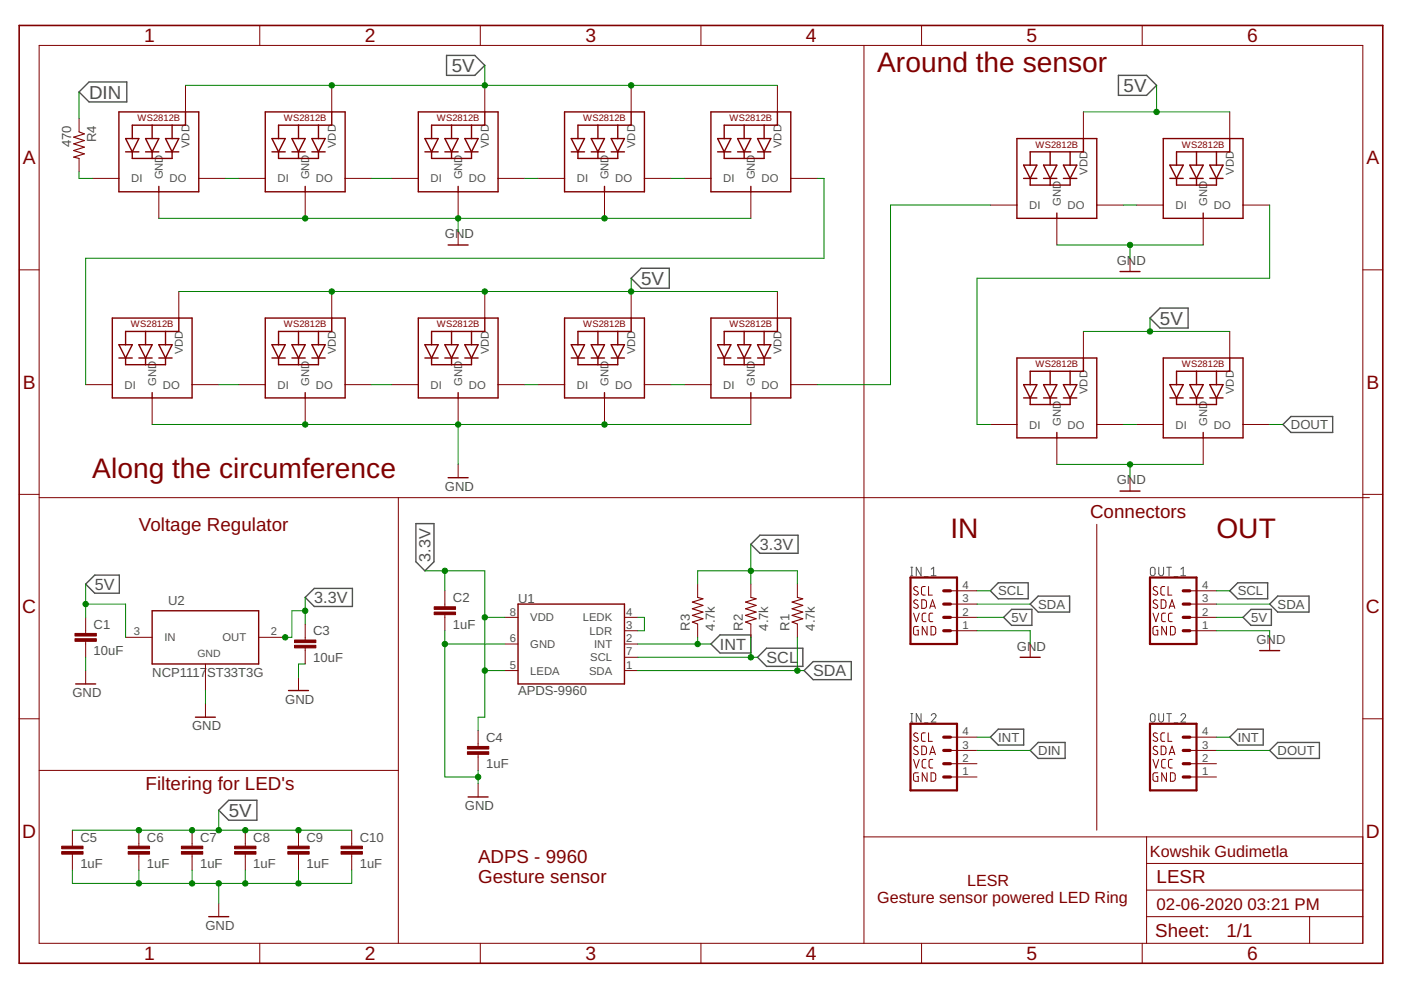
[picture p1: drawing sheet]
<svg xmlns="http://www.w3.org/2000/svg" width="297mm" height="210mm" viewBox="0 0 297 210" stroke-linecap="round" stroke-linejoin="round" font-family="sans-serif">
<g fill="none" stroke="#505050" stroke-width=".21">
<path d="M193.1 122.1h.4M193.1 120.3h.4M193.3 120.3v1.8M195.3 120.3v1.8l-1-1.8v1.8M196 122.3h.8M197.4 122.1h1.1M197.4 120.7l.6-.4v1.8M244 120.4l.3-.1 .5 .1 .1 1.2a.5 .5 0 0 1-.5 .5 .5 .5 0 0 1-.5-.5zM245.7 120.3v1.3a.51 .51 0 0 0 .5 .5 .51 .51 0 0 0 .5-.5v-1.3M247.4 120.3h1M247.9 120.3v1.8M248.9 122.3h.8"/>
<path d="M250.4 122.1h1M250.4 120.7l.5-.4v1.8M193.1 153.1h.4M193.1 151.3h.4M193.3 151.3v1.8M195.3 151.3v1.8l-1-1.8v1.8M196 153.3h.8M197.4 151.7a.5 .5 0 0 1 .8-.4 .5 .5 0 0 1 .1 .8l-.9 1h1.1M244 151.5l.3-.2 .5 .2 .1 1.1a.5 .5 0 0 1-.5 .5 .5 .5 0 0 1-.5-.5zM245.7 151.3v1.3a.51 .51 0 0 0 .5 .5 .51 .51 0 0 0 .5-.5v-1.3M247.4 151.3h1M247.9 151.3v1.8"/>
<path d="M248.9 153.3h.8M250.4 151.7a.49 .49 0 0 1 .7-.4 .49 .49 0 0 1 .1 .8l-.8 1h1"/>
</g>
<g fill="none" stroke="#505050" stroke-width=".3">
<path d="M16.8 19.5l2.1-2.1h8v4.2h-8zM94.7 11.7h6l2.1 2.2-2.1 2.1h-6zM237.1 16h6l2.1 2.1-2.1 2.1h-6zM133.8 59l2.1-2.1h6v4.2h-6zM243.8 67.4l2.1-2.1h6v4.3h-6zM273.7 88.3h8.9v3.4h-8.9l-1.7-1.7zM88.2 111h3.8v8.1l-1.9 1.9-1.9-1.9zM159.2 115.4l1.9-1.9h8.1v3.8h-8.1zM18.2 123.8l1.9-1.9h5.2v3.9h-5.2zM64.7 126.7l1.9-1.9h8.1v3.8h-8.1zM150.7 136.5l2-1.9h6.5v3.9h-6.5zM162.5 137.4h7.7v3.9h-7.7l-1.9-1.9z"/>
<path d="M211.6 123.6h6.4v3.4h-6.4l-1.6-1.7zM212.8 130.9l1.7-1.7h4.3v3.4h-4.3zM220.1 126.4h6.7v3.4h-6.7l-1.7-1.7zM262.4 123.6h6.4v3.4h-6.4l-1.7-1.7zM265.2 129.2h4.4v3.4h-4.4l-1.7-1.7zM270.9 126.4h6.6v3.4h-6.6l-1.7-1.7zM170.5 142.2l1.9-1.9h8.1v3.8h-8.1zM211.6 154.6h5.4v3.4h-5.4l-1.6-1.7zM220.1 157.4h5.7v3.4h-5.7l-1.7-1.7zM262.4 154.6h5.4v3.4h-5.4l-1.7-1.7zM270.9 157.4h8.8v3.4h-8.8l-1.7-1.7zM46.4 171.8l2.1-2.1h6v4.2h-6z"/>
</g>
<g fill="none" stroke="#800000" stroke-width=".21">
<path d="M8.3 9.6h280.6v190.4h-280.6zM39.3 18.1v5.6M55.1 5.4v4.2M70.3 18.1v5.6M101.8 5.4v4.2M102.8 18.1v5.6M133.8 18.1v5.6M148.6 5.4v4.2M164.8 18.1v5.6M183.2 9.6v190.4M195.4 5.4v4.2M242.2 5.4v4.2"/>
<path d="M16.8 25.1v2.9M16.8 33.6v2.8M19.6 37.8h5.6M42.1 37.8h5.7M50.6 37.8h5.6M73.2 37.8h5.6M83 37.8h5.7M105.6 37.8h5.7M114.1 37.8h5.6M136.6 37.8h5.7M145.1 37.8h5.6M167.7 37.8h5.6"/>
<path d="M229.7 23.7v5.7M260.7 23.7v5.7M4.1 57.2h4.2M33.7 40.7v5.6M64.7 40.7v5.6M97.1 40.7v5.6M97.1 49.1v2.8M128.2 40.7v5.6M159.2 40.7v5.6M210 43.5h5.6M224.1 46.3v5.6M232.5 43.5h5.7"/>
<path d="M239.6 54.8v2.8M241 43.5h5.6M255.1 46.3v5.6M263.5 43.5h5.7M288.9 57.2h4.3M37.9 61.8v5.6M70.3 61.8v5.6M102.8 61.8v5.6M133.8 61.8v5.6M164.8 61.8v5.6M229.7 70.3v5.6M260.7 70.3v5.6"/>
<path d="M18.2 81.6h5.6M32.3 84.4v5.6M40.7 81.6h5.7M50.6 81.6h5.6M64.7 84.4v5.6M73.2 81.6h5.6M83 81.6h5.7M97.1 84.4v5.6M97.1 98.5v2.8M105.6 81.6h5.7M114.1 81.6h5.6M128.2 84.4v5.6"/>
<path d="M136.6 81.6h5.7M145.1 81.6h5.6M159.2 84.4v5.6M167.7 81.6h5.6M210 90h5.6M224.1 92.8v5.7M232.5 90h5.7M241 90h5.6M255.1 92.8v5.7M263.5 90h5.7M4.1 104.8h4.2M8.3 105.5h282"/>
<path d="M84.5 105.5v94.5M232.5 111.2v64.8M239.6 101.3v2.8M288.9 104.8h4.3M18.2 130.9v3.4M18.2 136v3.4M26.6 135.1h5.7M54.8 135.1h5.7M64.7 132.3v3.4M64.7 137.4v3.4M94.3 125.3v3.4M94.3 130.3v3.4"/>
<path d="M107 130.9h2.8M107 136.5h2.8M132.4 130.9h2.8M132.4 136.5h2.8M132.4 133.7h2.8M132.4 139.4h2.8M147.9 123.8v2.9M147.9 132.3v2.8M159.2 123.8v2.9M159.2 132.3v2.8M169.1 123.8v2.9M169.1 132.3v2.8"/>
<path d="M193.7 130l.6 1.8 .6-1.8M194.6 127.3a.44 .44 0 0 0-.7 0 .44 .44 0 0 0 .1 .6l.5 .3a.46 .46 0 0 1 .1 .7 .46 .46 0 0 1-.7 0l-.2-.2M194.6 124.5a.45 .45 0 0 0-.7-.1 .45 .45 0 0 0 .1 .7l.5 .3a.46 .46 0 0 1 .1 .7 .46 .46 0 0 1-.7-.1l-.2-.1M194.7 132.8h-.8l-.2 .3v1.3l.2 .2h.8v-1h-.3M195.4 127.2h.7l.3 .3v1.1l-.3 .4h-.7zM196.2 124.4h-.6l-.2 .4v1.1l.2 .2 .6 .1M196.3 130h-.5l-.3 .4 .1 1.2 .2 .2h.5M196.6 132.8v1.8l-1.1-1.8v1.8M196.9 124.4v1.8h.8M197.1 129l.6-1.8 .6 1.8M197.3 128.5h.9M197.4 132.8h.7l.3 .4v1.1l-.3 .3h-.7z"/>
<path d="M197.8 130h-.6l-.2 .4v1.2l.2 .2h.6M201.5 130.9h5.6M201.5 133.7h5.6M201.5 128.1h5.6M201.5 125.3h5.6M218.4 136.5v2.9M244.5 130l.6 1.8 .6-1.8M245.4 127.3a.45 .45 0 0 0-.7-.1 .45 .45 0 0 0 0 .7l.6 .3a.42 .42 0 0 1 .1 .6 .42 .42 0 0 1-.6 .1l-.3-.2M245.4 124.5a.46 .46 0 0 0-.7-.1 .46 .46 0 0 0 0 .7l.6 .3a.42 .42 0 0 1 .1 .6 .42 .42 0 0 1-.6 .1l-.3-.2M245.5 132.8h-.8l-.2 .3v1.1l.2 .4h.8v-1h-.3M246.2 127.2h.6l.4 .3v1l-.4 .5h-.6zM246.9 124.4h-.5l-.3 .4 .1 1.1 .2 .2 .5 .1"/>
<path d="M247.1 130h-.6l-.2 .4v1.2l.2 .2h.6M247.3 132.8v1.8l-1-1.8v1.8M247.6 124.4v1.8h.9M247.9 129l.6-1.8 .6 1.8M248 128.5h.9M248.2 132.8h.6l.3 .4 .1 .9-.4 .5h-.6zM248.5 130h-.5l-.3 .4 .1 1.2 .2 .2h.5M252.3 130.9h5.6M252.3 133.7h5.6M252.3 128.1h5.6M252.3 125.3h5.6M269.2 135.1v2.8"/>
<path d="M4.1 152.4h4.2M18.2 142.2v2.8M43.6 140.8v5.6M43.6 149.2v2.9M63.3 143.6v2.8M101.4 154.9v3.4M101.4 160v3.3M107 142.2h2.8M132.4 142.2h2.8M194.6 158.3a.45 .45 0 0 0-.7 0 .45 .45 0 0 0 .1 .7l.5 .3a.46 .46 0 0 1 .1 .7 .46 .46 0 0 1-.7-.1l-.2-.1M194.6 155.5a.46 .46 0 0 0-.6-.1 .46 .46 0 0 0-.2 .6l.7 .4a.45 .45 0 0 1 .1 .7 .45 .45 0 0 1-.7 0l-.2-.2M195.4 158.2h.7l.3 .4v1.1l-.3 .3h-.7z"/>
<path d="M196.2 155.4h-.6l-.2 .4 .1 1.3 .7 .1M196.9 155.4v1.8h.8M197.1 160l.6-1.8 .6 1.8M197.3 159.6h.9M201.5 159.1h5.6M201.5 156.3h5.6M245.4 158.3a.46 .46 0 0 0-.7 0 .46 .46 0 0 0 0 .7l.6 .3a.42 .42 0 0 1 .1 .5 .42 .42 0 0 1-.6 .2l-.3-.2M245.4 155.5l-.2-.1a.41 .41 0 0 0-.6 .2 .41 .41 0 0 0 .1 .5l.6 .3a.42 .42 0 0 1 .1 .6 .42 .42 0 0 1-.6 .2l-.3-.3M246.2 158.2h.6l.4 .4v.9l-.4 .5h-.6zM246.9 155.4h-.5l-.3 .4 .2 1.3 .6 .1M247.6 155.4v1.8h.9M247.9 160l.6-1.8 .6 1.8"/>
<path d="M248 159.6h.9M252.3 159.1h5.6M252.3 156.3h5.6M288.9 152.4h4.3M8.3 163.3h76.2M15.3 176v3.4M29.4 176v3.4M40.7 176v3.4M52 176v3.4M63.3 176v3.4M74.6 176v3.4M101.4 166.2v2.8"/>
<path d="M183.2 177.4h105.7M193.7 161l.6 1.8 .6-1.8M194.7 163.9h-.8l-.2 .2v1.1l.2 .4 .8 .1v-1h-.3M196.3 161l-.5 .1-.3 .3 .1 1.2 .2 .2h.5M196.6 163.9v1.8l-1.1-1.8v1.8M197.4 163.9h.7l.3 .3v1.1l-.3 .3-.7 .1zM197.8 161l-.6 .1-.2 .3v1.2l.2 .2h.6M201.5 164.7h5.6M201.5 161.9h5.6M243.1 177.4v22.6M244.5 161l.6 1.8 .6-1.8M245.5 163.9h-.8l-.2 .2v1.1l.2 .4 .8 .1v-1h-.3"/>
<path d="M247.1 161l-.6 .1-.2 .3v1.2l.2 .2h.6M247.3 163.9v1.8l-1-1.8v1.8M248.2 163.9h.6l.3 .3 .1 .9-.4 .5-.6 .1zM248.5 161l-.5 .1-.3 .3 .1 1.2 .2 .2h.5M252.3 164.7h5.6M252.3 161.9h5.6M15.3 181.1v3.4M29.4 181.1v3.4M40.7 181.1v3.4M46.4 191.5v2.9M52 181.1v3.4M63.3 181.1v3.4"/>
<path d="M74.6 181.1v3.4M243.1 194.4h45.8M243.1 188.7h45.8M243.1 183.1h45.8M277.7 194.4v5.6M55.1 200v4.2M101.8 200v4.2M148.6 200v4.2M195.4 200v4.2M242.2 200v4.2"/>
</g>
<g fill="none" stroke="#800000" stroke-width=".3">
<path d="M25.2 23.7h16.9v17h-16.9zM26.6 29.4h2.8l-1.4 2.8zM26.6 32.2h2.8M28 32.2v1.4h8.5v-1.4M30.9 29.4h2.8l-1.4 2.8zM30.9 32.2h2.8M32.3 26.5v2.9M32.3 32.2v1.4M33.7 39.5v1.2M35.1 29.4h2.8l-1.4 2.8zM35.1 32.2h2.8M36.5 26.5v2.9"/>
<path d="M39.3 23.7v2.8h-11.3v2.9M56.2 23.7h17v17h-17zM57.7 29.4h2.8l-1.4 2.8zM57.7 32.2h2.8M59.1 32.2v1.4h8.4v-1.4M61.9 29.4h2.8l-1.4 2.8zM61.9 32.2h2.8M63.3 26.5v2.9M63.3 32.2v1.4M64.7 39.5v1.2M66.1 29.4h2.8l-1.4 2.8zM66.1 32.2h2.8"/>
<path d="M67.5 26.5v2.9M70.3 23.7v2.8h-11.2v2.9M88.7 23.7h16.9v17h-16.9zM90.1 29.4h2.8l-1.4 2.8zM90.1 32.2h2.8M91.5 32.2v1.4h8.5v-1.4M94.3 29.4h2.8l-1.4 2.8zM94.3 32.2h2.8M95.7 26.5v2.9M95.7 32.2v1.4M97.1 39.5v1.2M98.6 29.4h2.8l-1.4 2.8z"/>
<path d="M98.6 32.2h2.8M100 26.5v2.9M102.8 23.7v2.8h-11.3v2.9M119.7 23.7h16.9v17h-16.9zM121.1 29.4h2.8l-1.4 2.8zM121.1 32.2h2.8M122.5 32.2v1.4h8.5v-1.4M125.3 29.4h2.9l-1.4 2.8zM125.3 32.2h2.9M126.8 26.5v2.9M126.8 32.2v1.4M128.2 39.5v1.2"/>
<path d="M129.6 29.4h2.8l-1.4 2.8zM129.6 32.2h2.8M131 26.5v2.9M133.8 23.7v2.8h-11.3v2.9M150.7 23.7h17v17h-17zM152.1 29.4h2.9l-1.5 2.8zM152.1 32.2h2.9M153.5 32.2v1.4h8.5v-1.4M156.4 29.4h2.8l-1.4 2.8zM156.4 32.2h2.8M157.8 26.5v2.9M157.8 32.2v1.4"/>
<path d="M159.2 39.5v1.2M160.6 29.4h2.8l-1.4 2.8zM160.6 32.2h2.8M162 26.5v2.9M164.8 23.7v2.8h-11.3v2.9M215.6 29.4h16.9v16.9h-16.9zM217 35h2.8l-1.4 2.8zM217 37.8h2.8M218.4 37.8v1.4h8.5v-1.4M221.3 35h2.8l-1.4 2.8zM221.3 37.8h2.8M222.7 32.2v2.8"/>
<path d="M222.7 37.8v1.4M225.5 35h2.8l-1.4 2.8zM225.5 37.8h2.8M226.9 32.2v2.8M229.7 29.4v2.8h-11.3v2.8M246.6 29.4h16.9v16.9h-16.9zM248 35h2.9l-1.5 2.8zM248 37.8h2.9M249.4 37.8v1.4h8.5v-1.4M252.3 35h2.8l-1.4 2.8zM252.3 37.8h2.8M253.7 32.2v2.8"/>
<path d="M253.7 37.8v1.4M256.5 35h2.8l-1.4 2.8zM256.5 37.8h2.8M257.9 32.2v2.8M260.7 29.4v2.8h-11.3v2.8M95 51.9h4.3M224.1 45.2v1.1M237.5 57.6h4.2M255.1 45.2v1.1M23.8 67.4h16.9v17h-16.9zM25.2 73.1h2.8l-1.4 2.8zM25.2 75.9h2.8"/>
<path d="M26.6 75.9v1.4h8.5v-1.4M29.4 73.1h2.9l-1.4 2.8zM29.4 75.9h2.9M30.9 70.3v2.8M30.9 75.9v1.4M33.7 73.1h2.8l-1.4 2.8zM33.7 75.9h2.8M35.1 70.3v2.8M37.9 67.4v2.9h-11.3v2.8M56.2 67.4h17v17h-17zM57.7 73.1h2.8l-1.4 2.8zM57.7 75.9h2.8"/>
<path d="M59.1 75.9v1.4h8.4v-1.4M61.9 73.1h2.8l-1.4 2.8zM61.9 75.9h2.8M63.3 70.3v2.8M63.3 75.9v1.4M66.1 73.1h2.8l-1.4 2.8zM66.1 75.9h2.8M67.5 70.3v2.8M70.3 67.4v2.9h-11.2v2.8M88.7 67.4h16.9v17h-16.9zM90.1 73.1h2.8l-1.4 2.8zM90.1 75.9h2.8"/>
<path d="M91.5 75.9v1.4h8.5v-1.4M94.3 73.1h2.8l-1.4 2.8zM94.3 75.9h2.8M95.7 70.3v2.8M95.7 75.9v1.4M98.6 73.1h2.8l-1.4 2.8zM98.6 75.9h2.8M100 70.3v2.8M102.8 67.4v2.9h-11.3v2.8M119.7 67.4h16.9v17h-16.9zM121.1 73.1h2.8l-1.4 2.8zM121.1 75.9h2.8"/>
<path d="M122.5 75.9v1.4h8.5v-1.4M125.3 73.1h2.9l-1.4 2.8zM125.3 75.9h2.9M126.8 70.3v2.8M126.8 75.9v1.4M129.6 73.1h2.8l-1.4 2.8zM129.6 75.9h2.8M131 70.3v2.8M133.8 67.4v2.9h-11.3v2.8M150.7 67.4h17v17h-17zM152.1 73.1h2.9l-1.5 2.8zM152.1 75.9h2.9"/>
<path d="M153.5 75.9v1.4h8.5v-1.4M156.4 73.1h2.8l-1.4 2.8zM156.4 75.9h2.8M157.8 70.3v2.8M157.8 75.9v1.4M160.6 73.1h2.8l-1.4 2.8zM160.6 75.9h2.8M162 70.3v2.8M164.8 67.4v2.9h-11.3v2.8M215.6 75.9h16.9v16.9h-16.9zM222.7 78.7v2.9M226.9 78.7v2.9"/>
<path d="M229.7 75.9v2.8h-11.3v2.9M246.6 75.9h16.9v16.9h-16.9zM253.7 78.7v2.9M257.9 78.7v2.9M260.7 75.9v2.8h-11.3v2.9M32.3 83.2v1.2M64.7 83.2v1.2M97.1 83.2v1.2M128.2 83.2v1.2M159.2 83.2v1.2M217 84.4h2.8M217 81.6h2.8l-1.4 2.8z"/>
<path d="M218.4 84.4v1.4h8.5v-1.4M221.3 84.4h2.8M221.3 81.6h2.8l-1.4 2.8zM222.7 84.4v1.4M224.1 91.7v1.1M225.5 84.4h2.8M225.5 81.6h2.8l-1.4 2.8zM248 84.4h2.9M248 81.6h2.9l-1.5 2.8zM249.4 84.4v1.4h8.5v-1.4M252.3 84.4h2.8M252.3 81.6h2.8l-1.4 2.8z"/>
<path d="M253.7 84.4v1.4M255.1 91.7v1.1M256.5 84.4h2.8M256.5 81.6h2.8l-1.4 2.8zM95 101.3h4.3M237.5 104.1h4.2M32.3 129.5h22.5v11.3h-22.5zM109.8 128.1h22.6v16.9h-22.6zM216.3 139.4h4.2M267.1 137.9h4.2M16 145h4.3M41.4 152.1h4.3"/>
<path d="M61.2 146.4h4.2M99.3 169h4.2M44.3 194.4h4.2"/>
</g>
<path d="M4.1 5.4h289.1v198.8h-289.1z" fill="none" stroke="#800000" stroke-width=".34"/>
<g fill="#800000" stroke="#800000" stroke-width=".21">
<path d="M15.9 135.4h4.5v.6h-4.5z"/>
<path d="M15.9 134.3h4.5v.6h-4.5z"/>
<path d="M92.1 129.8h4.5v.5h-4.5z"/>
<path d="M92.1 128.7h4.5v.5h-4.5z"/>
<path d="M62.4 136.8h4.6v.6h-4.6z"/>
<path d="M62.4 135.7h4.6v.5h-4.6z"/>
<path d="M99.1 159.4h4.5v.5h-4.5z"/>
<path d="M99.1 158.3h4.5v.5h-4.5z"/>
<path d="M13.1 180.6h4.5v.5h-4.5z"/>
<path d="M13.1 179.4h4.5v.6h-4.5z"/>
<path d="M27.2 180.6h4.5v.5h-4.5z"/>
<path d="M27.2 179.4h4.5v.6h-4.5z"/>
<path d="M38.5 180.6h4.5v.5h-4.5z"/>
<path d="M38.5 179.4h4.5v.6h-4.5z"/>
<path d="M49.7 180.6h4.6v.5h-4.6z"/>
<path d="M49.7 179.4h4.6v.6h-4.6z"/>
<path d="M61 180.6h4.6v.5h-4.6z"/>
<path d="M61 179.4h4.6v.6h-4.6z"/>
<path d="M72.3 180.6h4.5v.5h-4.5z"/>
<path d="M72.3 179.4h4.5v.6h-4.5z"/>
</g>
<path d="M16.8 28l1.1 .4-2.3 .7 2.3 .7-2.3 .7 2.3 .7-2.3 .7 2.3 .7-2.3 .7 1.2 .3M147.9 126.7l1.1 .3-2.2 .7 2.2 .7-2.2 .7 2.2 .7-2.2 .7 2.2 .7-2.2 .7 1.1 .4M159.2 126.7l1.1 .3-2.2 .7 2.2 .7-2.2 .7 2.2 .7-2.2 .7 2.2 .7-2.2 .7 1.1 .4M169.1 126.7l1.1 .3-2.3 .7 2.3 .7-2.3 .7 2.3 .7-2.3 .7 2.3 .7-2.3 .7 1.2 .4" fill="none" stroke="#800000" stroke-width=".23"/>
<path d="M193 122.4h9.9v14.1h-9.9zM243.8 122.4h9.9v14.1h-9.9zM193 153.5h9.9v14.1h-9.9zM243.8 153.5h9.9v14.1h-9.9z" fill="none" stroke="#800000" stroke-width=".47"/>
<g fill="none" stroke="#800000" stroke-width=".68">
<path d="M200.1 128.1h1.4M200.1 130.9h1.4M200.1 133.7h1.4M200.1 125.3h1.4M250.9 128.1h1.4M250.9 130.9h1.4M250.9 133.7h1.4M250.9 125.3h1.4M200.1 159.1h1.4M200.1 156.3h1.4M250.9 159.1h1.4M250.9 156.3h1.4"/>
<path d="M200.1 161.9h1.4M200.1 164.7h1.4M250.9 161.9h1.4M250.9 164.7h1.4"/>
</g>
<g fill="none" stroke="#008000" stroke-width=".21">
<path d="M16.8 19.5v5.6M39.3 18.1h125.5M102.8 13.9v4.2M245.2 18.1v5.6M16.8 36.4v1.4h2.8M47.8 37.8h2.8M78.8 37.8h4.2M111.3 37.8h2.8M142.3 37.8h2.8M173.3 37.8h1.4v17h-156.5v26.8M229.7 23.7h31M33.7 46.3h125.5"/>
<path d="M97.1 46.3v2.8M133.8 59v2.8M210 43.5h-21.2v38.1h-15.5M224.1 51.9h31M238.2 43.5h2.8M239.6 51.9v2.9M269.2 43.5v15.5h-62.1v31h2.9M37.9 61.8h126.9M229.7 70.3h31M243.8 67.4v2.9M32.3 90h126.9M46.4 81.6h4.2"/>
<path d="M78.8 81.6h4.2M97.1 90v8.5M111.3 81.6h2.8M142.3 81.6h2.8M224.1 98.5h31M238.2 90h2.8M239.6 98.5v2.8M269.2 90h2.8M159.2 115.4v8.4M18.2 123.8v7.1M18.2 139.4v2.8M18.2 128.1h8.4v7"/>
<path d="M64.7 126.7v5.6M64.7 129.5h-2.8v5.6h-1.4M90.1 121h12.7v31.1h-1.4v2.8M94.3 121v4.3M94.3 133.7v31h7.1M94.3 136.5h12.7M102.8 130.9h4.2M135.2 136.5h15.5M135.2 130.9h1.4v2.8h-1.4M135.2 139.4h25.4M147.9 123.8v-2.8h21.2v2.8M147.9 135.1v1.4"/>
<path d="M159.2 135.1v4.3M169.1 135.1v7.1M207.1 133.7h11.3v2.8M207.1 128.1h11.3M207.1 130.9h5.7M207.1 125.3h2.9M257.9 133.7h11.3v1.4M257.9 128.1h11.3M257.9 130.9h5.6M257.9 125.3h2.8M43.6 146.4v2.8M64.7 140.8h-1.4v2.8"/>
<path d="M102.8 142.2h4.2M135.2 142.2h35.3M207.1 156.3h2.9M207.1 159.1h11.3M257.9 156.3h2.8M257.9 159.1h11.3M15.3 176h59.3M46.4 171.8v4.2M101.4 163.3v2.9M15.3 184.5v2.8h59.3v-2.8M29.4 184.5v2.8M40.7 184.5v2.8"/>
<path d="M46.4 187.3v4.2M52 184.5v2.8M63.3 184.5v2.8"/>
</g>
<g fill="#008000" stroke="#008000" stroke-width=".21">
<circle cx="94.3" cy="136.5" r=".57"/>
<circle cx="101.4" cy="164.7" r=".57"/>
<circle cx="64.7" cy="90" r=".57"/>
<circle cx="97.1" cy="90" r=".57"/>
<circle cx="128.2" cy="90" r=".57"/>
<circle cx="239.6" cy="51.9" r=".57"/>
<circle cx="239.6" cy="98.5" r=".57"/>
<circle cx="64.7" cy="46.3" r=".57"/>
<circle cx="97.1" cy="46.3" r=".57"/>
<circle cx="128.2" cy="46.3" r=".57"/>
<circle cx="29.4" cy="187.3" r=".57"/>
<circle cx="40.7" cy="187.3" r=".57"/>
<circle cx="52" cy="187.3" r=".57"/>
<circle cx="63.3" cy="187.3" r=".57"/>
<circle cx="46.4" cy="187.3" r=".57"/>
<circle cx="18.2" cy="128.1" r=".57"/>
<circle cx="243.8" cy="70.3" r=".57"/>
<circle cx="245.2" cy="23.7" r=".57"/>
<circle cx="70.3" cy="18.1" r=".57"/>
<circle cx="102.8" cy="18.1" r=".57"/>
<circle cx="133.8" cy="18.1" r=".57"/>
<circle cx="70.3" cy="61.8" r=".57"/>
<circle cx="102.8" cy="61.8" r=".57"/>
<circle cx="133.8" cy="61.8" r=".57"/>
<circle cx="29.4" cy="176" r=".57"/>
<circle cx="52" cy="176" r=".57"/>
<circle cx="40.7" cy="176" r=".57"/>
<circle cx="63.3" cy="176" r=".57"/>
<circle cx="46.4" cy="176" r=".57"/>
<circle cx="64.7" cy="129.5" r=".57"/>
<circle cx="60.5" cy="135.1" r=".57"/>
<circle cx="94.3" cy="121" r=".57"/>
<circle cx="102.8" cy="130.9" r=".57"/>
<circle cx="102.8" cy="142.2" r=".57"/>
<circle cx="159.2" cy="121" r=".57"/>
<circle cx="169.1" cy="142.2" r=".57"/>
<circle cx="159.2" cy="139.4" r=".57"/>
<circle cx="147.9" cy="136.5" r=".57"/>
</g>
<g font-size="6" fill="#800000">
<text x="186" y="15.3">Around the sensor</text>
<text x="19.6" y="101.3">Along the circumference</text>
<text x="201.5" y="114">IN</text>
<text x="257.9" y="114">OUT</text>
</g>
<g font-size="4.1" fill="#800000">
<text x="30.6" y="9">1</text>
<text x="77.3" y="9">2</text>
<text x="124.1" y="9">3</text>
<text x="170.9" y="9">4</text>
<text x="217.7" y="9">5</text>
<text x="264.4" y="9">6</text>
<text x="4.8" y="34.9">A</text>
<text x="289.7" y="34.9">A</text>
<text x="4.8" y="82.5">B</text>
<text x="289.7" y="82.5">B</text>
<text x="4.7" y="130.1">C</text>
<text x="289.6" y="130.1">C</text>
<text x="4.7" y="177.6">D</text>
<text x="289.6" y="177.6">D</text>
<text x="30.6" y="203.6">1</text>
<text x="77.3" y="203.6">2</text>
<text x="124.1" y="203.6">3</text>
<text x="170.9" y="203.6">4</text>
<text x="217.7" y="203.6">5</text>
<text x="264.4" y="203.6">6</text>
</g>
<g font-size="4" fill="#505050">
<text x="95.8" y="15.3">5V</text>
<text x="18.9" y="20.9">DIN</text>
<text x="238.2" y="19.5">5V</text>
<text x="135.9" y="60.4">5V</text>
<text x="245.9" y="68.9">5V</text>
<text x="48.5" y="173.2">5V</text>
</g>
<g font-size="4" fill="#800000">
<text x="29.4" y="112.6">Voltage Regulator</text>
<text x="231.1" y="109.7">Connectors</text>
<text x="30.9" y="167.6">Filtering for LED's</text>
<text x="101.4" y="183.1">ADPS - 9960</text>
<text x="101.4" y="187.3">Gesture sensor</text>
<text x="245.2" y="187.3">LESR</text>
<text x="244.9" y="198.7">Sheet:</text>
<text x="260" y="198.6">1/1</text>
</g>
<g font-size="3.6" fill="#800000">
<text x="245.2" y="192.9">02-06-2020</text>
<text x="264.5" y="192.9">03:21 PM</text>
</g>
<g font-size="3.4" fill="#505050">
<text x="91.3" y="119.1" transform="rotate(-90 91.3 119.1)">3.3V</text>
<text x="161.1" y="116.6">3.3V</text>
<text x="20.1" y="125.1">5V</text>
<text x="66.6" y="127.9">3.3V</text>
<text x="152.6" y="137.8">INT</text>
<text x="162.5" y="140.6">SCL</text>
<text x="172.4" y="143.4">SDA</text>
</g>
<g font-size="3.4" fill="#800000">
<text x="243.8" y="181.7">Kowshik Gudimetla</text>
<text x="186" y="191.5">Gesture sensor powered LED Ring</text>
<text x="205" y="187.9">LESR</text>
</g>
<g font-size="2.8" fill="#505050">
<text x="15.1" y="31.2" transform="rotate(-90 15.1 31.2)">470</text>
<text x="20.4" y="30.1" transform="rotate(-90 20.4 30.1)">R4</text>
<text x="94.3" y="50.5">GND</text>
<text x="236.8" y="56.2">GND</text>
<text x="273.7" y="91">DOUT</text>
<text x="94.3" y="104.1">GND</text>
<text x="236.8" y="102.7">GND</text>
<text x="35.7" y="128.4">U2</text>
<text x="96" y="127.7">C2</text>
<text x="109.8" y="127.8">U1</text>
<text x="211.7" y="126.2">SCL</text>
<text x="214.5" y="131.9">5V</text>
<text x="220.1" y="129.1">SDA</text>
<text x="262.4" y="126.2">SCL</text>
<text x="265.2" y="131.9">5V</text>
<text x="270.9" y="129.1">SDA</text>
<text x="19.9" y="133.3">C1</text>
<text x="66.4" y="134.7">C3</text>
<text x="96" y="133.3">1uF</text>
<text x="146.2" y="133.7" transform="rotate(-90 146.2 133.7)">R3</text>
<text x="151.6" y="133.7" transform="rotate(-90 151.6 133.7)">4.7k</text>
<text x="157.5" y="133.7" transform="rotate(-90 157.5 133.7)">R2</text>
<text x="162.9" y="133.7" transform="rotate(-90 162.9 133.7)">4.7k</text>
<text x="167.4" y="133.7" transform="rotate(-90 167.4 133.7)">R1</text>
<text x="172.7" y="133.7" transform="rotate(-90 172.7 133.7)">4.7k</text>
<text x="215.6" y="138">GND</text>
<text x="266.4" y="136.5">GND</text>
<text x="19.9" y="138.9">10uF</text>
<text x="32.3" y="143.6">NCP1117</text>
<text x="43.9" y="143.6">ST33T3G</text>
<text x="66.4" y="140.4">10uF</text>
<text x="15.3" y="147.8">GND</text>
<text x="60.5" y="149.2">GND</text>
<text x="109.8" y="147.3">APDS-9960</text>
<text x="40.7" y="154.9">GND</text>
<text x="103.1" y="157.3">C4</text>
<text x="211.7" y="157.3">INT</text>
<text x="220.1" y="160.1">DIN</text>
<text x="262.4" y="157.3">INT</text>
<text x="270.9" y="160.1">DOUT</text>
<text x="103.1" y="162.9">1uF</text>
<text x="98.6" y="171.8">GND</text>
<text x="17" y="178.4">C5</text>
<text x="31.1" y="178.4">C6</text>
<text x="42.4" y="178.4">C7</text>
<text x="53.7" y="178.4">C8</text>
<text x="65" y="178.4">C9</text>
<text x="76.3" y="178.4">C10</text>
<text x="17" y="184.1">1uF</text>
<text x="31.1" y="184.1">1uF</text>
<text x="42.4" y="184.1">1uF</text>
<text x="53.7" y="184.1">1uF</text>
<text x="65" y="184.1">1uF</text>
<text x="76.3" y="184.1">1uF</text>
<text x="43.6" y="197.2">GND</text>
</g>
<g font-size="2.4" fill="#505050">
<text x="40.2" y="31.4" transform="rotate(-90 40.2 31.4)">VDD</text>
<text x="71.2" y="31.4" transform="rotate(-90 71.2 31.4)">VDD</text>
<text x="103.6" y="31.4" transform="rotate(-90 103.6 31.4)">VDD</text>
<text x="134.7" y="31.4" transform="rotate(-90 134.7 31.4)">VDD</text>
<text x="165.7" y="31.4" transform="rotate(-90 165.7 31.4)">VDD</text>
<text x="27.8" y="38.7">DI</text>
<text x="34.5" y="38.1" transform="rotate(-90 34.5 38.1)">GND</text>
<text x="35.9" y="38.7">DO</text>
<text x="58.8" y="38.7">DI</text>
<text x="65.6" y="38.1" transform="rotate(-90 65.6 38.1)">GND</text>
<text x="67" y="38.7">DO</text>
<text x="91.3" y="38.7">DI</text>
<text x="98" y="38.1" transform="rotate(-90 98 38.1)">GND</text>
<text x="99.4" y="38.7">DO</text>
<text x="122.3" y="38.7">DI</text>
<text x="129" y="38.1" transform="rotate(-90 129 38.1)">GND</text>
<text x="130.4" y="38.7">DO</text>
<text x="153.3" y="38.7">DI</text>
<text x="160" y="38.1" transform="rotate(-90 160 38.1)">GND</text>
<text x="161.5" y="38.7">DO</text>
<text x="230.6" y="37" transform="rotate(-90 230.6 37)">VDD</text>
<text x="261.6" y="37" transform="rotate(-90 261.6 37)">VDD</text>
<text x="218.2" y="44.3">DI</text>
<text x="224.9" y="43.7" transform="rotate(-90 224.9 43.7)">GND</text>
<text x="226.3" y="44.3">DO</text>
<text x="249.2" y="44.3">DI</text>
<text x="255.9" y="43.7" transform="rotate(-90 255.9 43.7)">GND</text>
<text x="257.4" y="44.3">DO</text>
<text x="38.8" y="75.1" transform="rotate(-90 38.8 75.1)">VDD</text>
<text x="71.2" y="75.1" transform="rotate(-90 71.2 75.1)">VDD</text>
<text x="103.6" y="75.1" transform="rotate(-90 103.6 75.1)">VDD</text>
<text x="134.7" y="75.1" transform="rotate(-90 134.7 75.1)">VDD</text>
<text x="165.7" y="75.1" transform="rotate(-90 165.7 75.1)">VDD</text>
<text x="26.4" y="82.4">DI</text>
<text x="33.1" y="81.8" transform="rotate(-90 33.1 81.8)">GND</text>
<text x="34.5" y="82.4">DO</text>
<text x="58.8" y="82.4">DI</text>
<text x="65.6" y="81.8" transform="rotate(-90 65.6 81.8)">GND</text>
<text x="67" y="82.4">DO</text>
<text x="91.3" y="82.4">DI</text>
<text x="98" y="81.8" transform="rotate(-90 98 81.8)">GND</text>
<text x="99.4" y="82.4">DO</text>
<text x="122.3" y="82.4">DI</text>
<text x="129" y="81.8" transform="rotate(-90 129 81.8)">GND</text>
<text x="130.4" y="82.4">DO</text>
<text x="153.3" y="82.4">DI</text>
<text x="160" y="81.8" transform="rotate(-90 160 81.8)">GND</text>
<text x="161.5" y="82.4">DO</text>
<text x="230.6" y="83.6" transform="rotate(-90 230.6 83.6)">VDD</text>
<text x="261.6" y="83.6" transform="rotate(-90 261.6 83.6)">VDD</text>
<text x="218.2" y="90.9">DI</text>
<text x="224.9" y="90.2" transform="rotate(-90 224.9 90.2)">GND</text>
<text x="226.3" y="90.9">DO</text>
<text x="249.2" y="90.9">DI</text>
<text x="255.9" y="90.2" transform="rotate(-90 255.9 90.2)">GND</text>
<text x="257.4" y="90.9">DO</text>
<text x="204.1" y="124.9">4</text>
<text x="254.9" y="124.9">4</text>
<text x="108.1" y="130.5">8</text>
<text x="112.4" y="131.7">VDD</text>
<text x="123.6" y="131.7">LEDK</text>
<text x="132.8" y="130.5">4</text>
<text x="204.1" y="130.5">2</text>
<text x="204.1" y="127.7">3</text>
<text x="254.9" y="130.5">2</text>
<text x="254.9" y="127.7">3</text>
<text x="28.3" y="134.7">3</text>
<text x="34.9" y="136">IN</text>
<text x="47.2" y="136">OUT</text>
<text x="57.4" y="134.7">2</text>
<text x="108.1" y="136.1">6</text>
<text x="112.4" y="137.4">GND</text>
<text x="125" y="134.6">LDR</text>
<text x="126" y="137.4">INT</text>
<text x="132.8" y="133.3">3</text>
<text x="132.8" y="136.1">2</text>
<text x="204.1" y="133.3">1</text>
<text x="254.9" y="133.3">1</text>
<text x="108.1" y="141.8">5</text>
<text x="112.4" y="143">LEDA</text>
<text x="124.9" y="143">SDA</text>
<text x="125.1" y="140.2">SCL</text>
<text x="132.8" y="139">7</text>
<text x="132.8" y="141.8">1</text>
<text x="204.1" y="155.9">4</text>
<text x="254.9" y="155.9">4</text>
<text x="204.1" y="161.5">2</text>
<text x="204.1" y="158.7">3</text>
<text x="254.9" y="161.5">2</text>
<text x="254.9" y="158.7">3</text>
<text x="204.1" y="164.4">1</text>
<text x="254.9" y="164.4">1</text>
</g>
<text font-size="2.2" fill="#505050" x="41.9" y="139.4">GND</text>
<g font-size="2" fill="#800000">
<text x="29.2" y="25.7">WS2812B</text>
<text x="60.2" y="25.7">WS2812B</text>
<text x="92.6" y="25.7">WS2812B</text>
<text x="123.7" y="25.7">WS2812B</text>
<text x="154.7" y="25.7">WS2812B</text>
<text x="219.6" y="31.3">WS2812B</text>
<text x="250.6" y="31.3">WS2812B</text>
<text x="27.8" y="69.4">WS2812B</text>
<text x="60.2" y="69.4">WS2812B</text>
<text x="92.6" y="69.4">WS2812B</text>
<text x="123.7" y="69.4">WS2812B</text>
<text x="154.7" y="69.4">WS2812B</text>
<text x="219.6" y="77.9">WS2812B</text>
<text x="250.6" y="77.9">WS2812B</text>
</g>
</svg>
